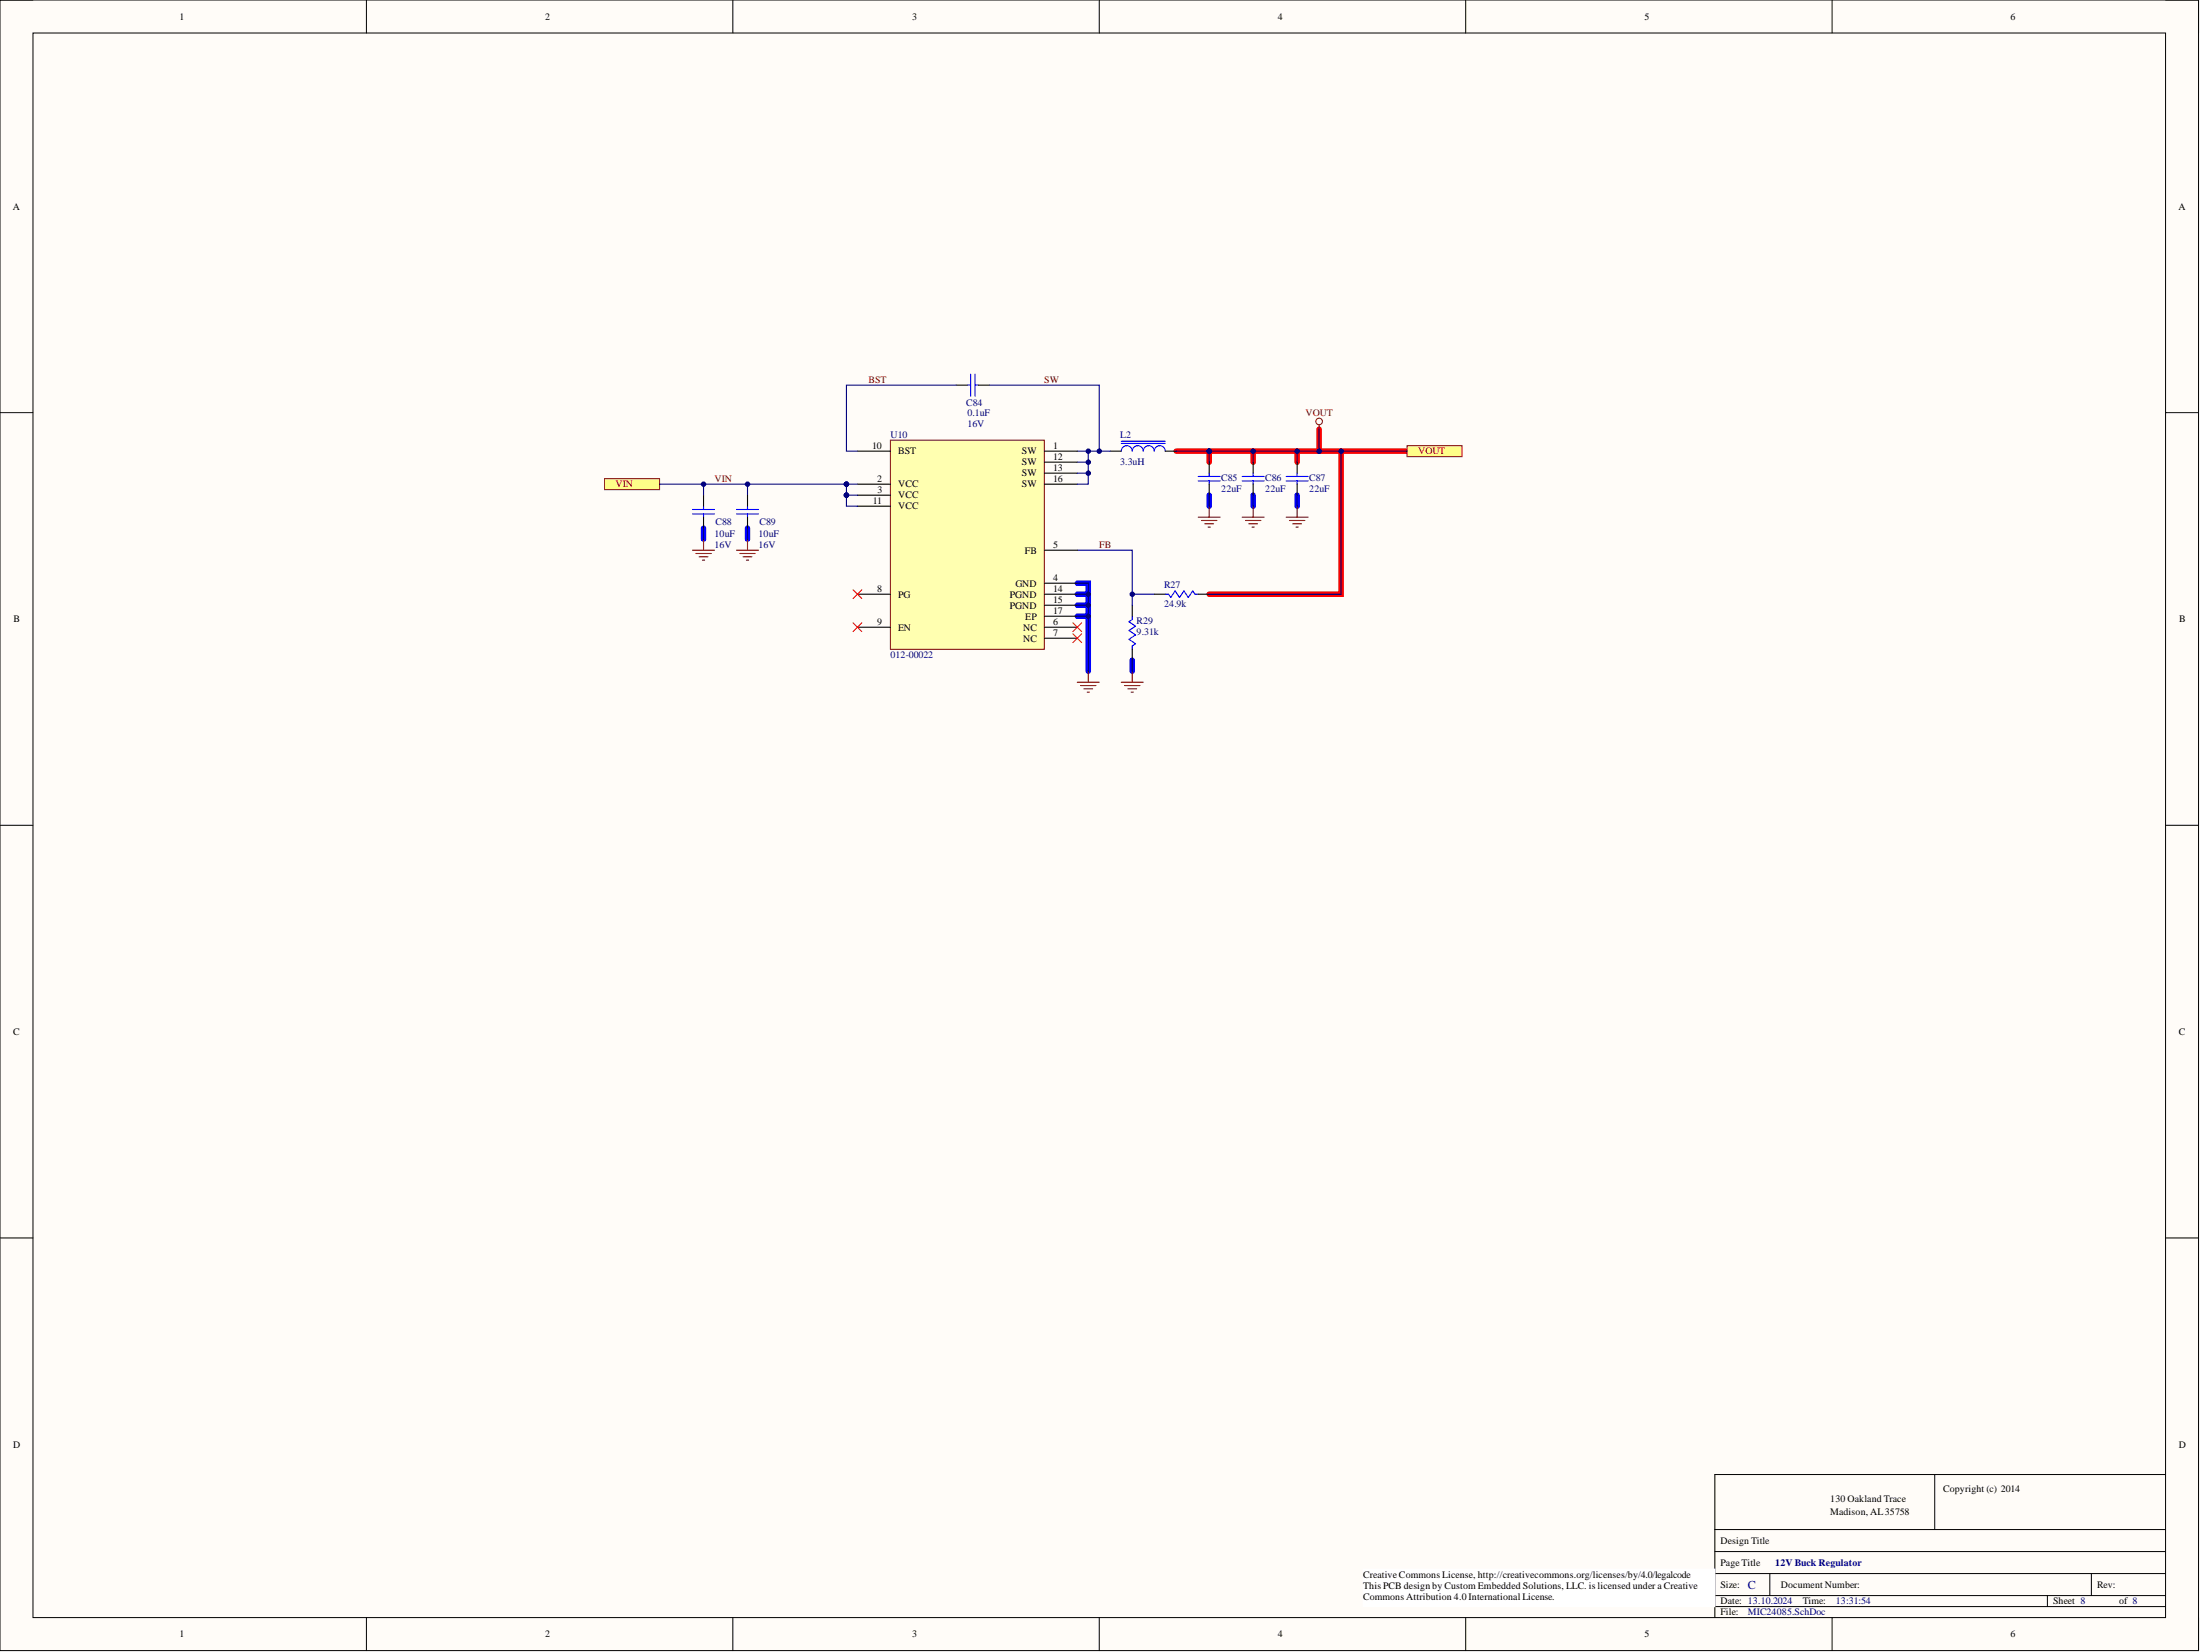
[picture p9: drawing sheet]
<svg xmlns="http://www.w3.org/2000/svg" width="508mm" height="381mm" viewBox="0 0 508 381" stroke-linecap="round" stroke-linejoin="round" font-family="sans-serif">
<path d="M0 0h507.3v380.7h-507.3z" fill-rule="evenodd" fill="#fffcf8"/>
<path d="M0 0h507.3v380.7h-507.3z" fill="none" stroke="#000" stroke-width=".23"/>
<path d="M7.6 7.6h492.1v365.5h-492.1z" fill-rule="evenodd" fill="#fffcf8"/>
<g fill="none" stroke="#000" stroke-width=".23">
<path d="M0 0h7.6M7.6 7.6h492.1v365.5h-492.1zM84.6 0v7.6M169.1 0v7.6M253.7 0v7.6M338.2 0v7.6M422.8 0v7.6M499.7 0h7.6v7.6M0 95.2h7.6M499.7 95.2h7.6M0 190.3h7.6M499.7 190.3h7.6"/>
<path d="M0 285.5h7.6M499.7 285.5h7.6M395.7 352.8h104M395.7 357.8h104M446.4 340.1v12.7M499.7 340.1h-104v33M84.6 373.1v7.6M169.1 373.1v7.6M253.7 373.1v7.6M338.2 373.1v7.6M395.7 362.9h104M395.7 370.5h104"/>
<path d="M395.7 368h104M408.4 362.9v5.1M422.8 373.1v7.6M472.4 368v2.5M482.6 362.9v5.1M507.3 373.1v7.6"/>
</g>
<path d="M304.4 99v5.1M271.4 104.1h53.3M279 104.1v2.5M289.2 104.1v2.5M299.3 104.1v2.5M309.5 104.1v32.9h-30.5" fill="none" stroke="#f00" stroke-width="1.3"/>
<path d="M279 114.2v2.5M289.2 114.2v2.5M299.3 114.2v2.5M162.3 121.8v2.6M172.5 121.8v2.6M248.6 134.5h2.5v20.3M248.6 137h2.5M248.6 139.6h2.5M248.6 142.1h2.5M261.3 152.3v2.5" fill="none" stroke="#00f" stroke-width="1.3"/>
<path d="M314.5 361.9h81.2v8.6h-81.2z" fill-rule="evenodd" fill="#fff"/>
<path d="M314.5 361.9h81.2v8.6h-81.2z" fill="none" stroke="#fff" stroke-width=".23"/>
<path d="M258.7 104.1a1.27 1.27 0 0 1 1.3-1.3 1.27 1.27 0 0 1 1.3 1.3 1.27 1.27 0 0 1 1.2-1.3 1.27 1.27 0 0 1 1.3 1.3 1.27 1.27 0 0 1 1.3-1.3 1.27 1.27 0 0 1 1.2 1.3 1.27 1.27 0 0 1 1.3-1.3 1.27 1.27 0 0 1 1.3 1.3M258.7 102.3h10.2M258.7 101.8h10.2M276.5 109.9h5.1M276.5 110.9h5.1M279 109.1v.8M279 110.9v.8M286.6 109.9h5.1M286.6 110.9h5.1M289.2 109.1v.8M289.2 110.9v.8" fill="none" stroke="#00f" stroke-width=".25"/>
<path d="M256.2 104.1h2.5M268.9 104.1h2.5M279 106.6v2.5M279 111.7v2.5M289.2 106.6v2.5M289.2 111.7v2.5" fill="none" stroke="#000" stroke-width=".25"/>
<path d="M248.6 104.1h7.6M289.2 104.1v2.5" fill="none" stroke="#000080" stroke-width=".25"/>
<circle cx="289.2" cy="104.1" r=".51" fill="#000080"/>
<circle cx="289.2" cy="104.1" r=".51" fill="none" stroke="#000080" stroke-width=".23"/>
<path d="M172.5 111.7v2.5" fill="none" stroke="#000080" stroke-width=".25"/>
<circle cx="172.5" cy="111.7" r=".51" fill="#000080"/>
<circle cx="172.5" cy="111.7" r=".51" fill="none" stroke="#000080" stroke-width=".23"/>
<g fill="none" stroke="#800000" stroke-width=".25">
<path d="M276.5 119.3h5.1M279 116.7v2.6M286.6 119.3h5.1M289.2 116.7v2.6M159.8 126.9h5.1M160.6 127.7h3.5M161.3 128.4h2.1M162.1 129.2h.5M162.3 124.4v2.5M169.9 126.9h5.1M170.7 127.7h3.6M171.5 128.4h2"/>
<path d="M172.2 129.2h.5M172.5 124.4v2.5M277.2 120h3.6M278 120.8h2M278.8 121.6h.5M287.4 120h3.5M288.2 120.8h2M288.9 121.6h.5"/>
</g>
<path d="M279 114.2v2.5M289.2 114.2v2.5M162.3 121.8v2.6M172.5 121.8v2.6M261.3 137h5" fill="none" stroke="#000080" stroke-width=".25"/>
<path d="M268.9 137h.7l.5 .8 1.1-1.5 1 1.5 1-1.5 1 1.5 1-1.5 .5 .7h.8M261.3 142.1v.8l-.8 .5 1.5 1-1.5 1 1.5 1-1.5 1 1.5 1.1-.7 .5v.7" fill="none" stroke="#00f" stroke-width=".25"/>
<path d="M261.3 139.6v2.5M266.3 137h2.6M276.5 137h2.5M261.3 149.7v2.6" fill="none" stroke="#000" stroke-width=".25"/>
<circle cx="261.3" cy="137" r=".51" fill="#000080"/>
<circle cx="261.3" cy="137" r=".51" fill="none" stroke="#000080" stroke-width=".23"/>
<path d="M248.6 126.9h12.7v12.7M248.6 134.5h2.5v20.3M248.6 137h2.5M261.3 152.3v2.5" fill="none" stroke="#000080" stroke-width=".25"/>
<path d="M248.6 157.3h5.1M249.3 158.1h3.6M250.1 158.9h2M250.9 159.6h.5M251.1 154.8v2.5M258.7 157.3h5.1M259.5 158.1h3.5M260.3 158.9h2M261 159.6h.5M261.3 154.8v2.5" fill="none" stroke="#800000" stroke-width=".25"/>
<circle cx="251.1" cy="137" r=".51" fill="#000080"/>
<circle cx="251.1" cy="137" r=".51" fill="none" stroke="#000080" stroke-width=".23"/>
<circle cx="304.4" cy="97.2" r=".76" fill="none" stroke="#800000" stroke-width=".23"/>
<path d="M304.4 98v1" fill="none" stroke="#800000" stroke-width=".25"/>
<path d="M304.4 99v5.1" fill="none" stroke="#000080" stroke-width=".25"/>
<circle cx="304.4" cy="104.1" r=".51" fill="#000080"/>
<circle cx="304.4" cy="104.1" r=".51" fill="none" stroke="#000080" stroke-width=".23"/>
<path d="M271.4 104.1h7.6" fill="none" stroke="#000080" stroke-width=".25"/>
<circle cx="279" cy="104.1" r=".51" fill="#000080"/>
<circle cx="279" cy="104.1" r=".51" fill="none" stroke="#000080" stroke-width=".23"/>
<path d="M139.5 110.4h12.7v2.5h-12.7z" fill-rule="evenodd" fill="#ffff80"/>
<path d="M139.5 110.4h12.7v2.5h-12.7z" fill="none" stroke="#800000" stroke-width=".23"/>
<path d="M324.7 102.8h12.7v2.5h-12.7z" fill-rule="evenodd" fill="#ffff80"/>
<path d="M324.7 102.8h12.7v2.5h-12.7z" fill="none" stroke="#800000" stroke-width=".23"/>
<path d="M159.8 117.5h5.1M159.8 118.5h5.1M162.3 116.7v.8M162.3 118.5v.8M169.9 117.5h5.1M169.9 118.5h5.1M172.5 116.7v.8M172.5 118.5v.8" fill="none" stroke="#00f" stroke-width=".25"/>
<path d="M162.3 114.2v2.5M162.3 119.3v2.5M172.5 114.2v2.5M172.5 119.3v2.5" fill="none" stroke="#000" stroke-width=".25"/>
<path d="M205.5 101.5h35.5v48.2h-35.5z" fill-rule="evenodd" fill="#ffffb0"/>
<path d="M205.5 101.5h35.5v48.2h-35.5z" fill="none" stroke="#800000" stroke-width=".23"/>
<g fill="none" stroke="#000" stroke-width=".25">
<path d="M197.9 104.1h7.6M197.9 111.7h7.6M197.9 114.2h7.6M197.9 116.7h7.6M241 104.1h7.6M241 111.7h7.6M241 106.6h7.6M241 109.1h7.6M197.9 137h7.6M241 134.5h7.6M241 126.9h7.6M241 137h7.6"/>
<path d="M241 139.6h7.6M197.9 144.7h7.6M241 144.7h7.6M241 147.2h7.6M241 142.1h7.6"/>
</g>
<path d="M251.1 104.1v7.6h-2.5" fill="none" stroke="#000080" stroke-width=".25"/>
<circle cx="251.1" cy="104.1" r=".51" fill="#000080"/>
<circle cx="251.1" cy="104.1" r=".51" fill="none" stroke="#000080" stroke-width=".23"/>
<path d="M248.6 109.1h2.5" fill="none" stroke="#000080" stroke-width=".25"/>
<circle cx="251.1" cy="109.1" r=".51" fill="#000080"/>
<circle cx="251.1" cy="109.1" r=".51" fill="none" stroke="#000080" stroke-width=".23"/>
<path d="M248.6 106.6h2.5" fill="none" stroke="#000080" stroke-width=".25"/>
<circle cx="251.1" cy="106.6" r=".51" fill="#000080"/>
<circle cx="251.1" cy="106.6" r=".51" fill="none" stroke="#000080" stroke-width=".23"/>
<path d="M279 104.1h45.7" fill="none" stroke="#000080" stroke-width=".25"/>
<circle cx="279" cy="104.1" r=".51" fill="#000080"/>
<circle cx="279" cy="104.1" r=".51" fill="none" stroke="#000080" stroke-width=".23"/>
<path d="M279 104.1v2.5" fill="none" stroke="#000080" stroke-width=".25"/>
<circle cx="279" cy="104.1" r=".51" fill="#000080"/>
<circle cx="279" cy="104.1" r=".51" fill="none" stroke="#000080" stroke-width=".23"/>
<path d="M309.5 104.1v32.9h-30.5" fill="none" stroke="#000080" stroke-width=".25"/>
<circle cx="309.5" cy="104.1" r=".51" fill="#000080"/>
<circle cx="309.5" cy="104.1" r=".51" fill="none" stroke="#000080" stroke-width=".23"/>
<path d="M248.6 139.6h2.5" fill="none" stroke="#000080" stroke-width=".25"/>
<circle cx="251.1" cy="139.6" r=".51" fill="#000080"/>
<circle cx="251.1" cy="139.6" r=".51" fill="none" stroke="#000080" stroke-width=".23"/>
<path d="M248.6 142.1h2.5" fill="none" stroke="#000080" stroke-width=".25"/>
<circle cx="251.1" cy="142.1" r=".51" fill="#000080"/>
<circle cx="251.1" cy="142.1" r=".51" fill="none" stroke="#000080" stroke-width=".23"/>
<path d="M247.6 143.6l2 2.1M247.6 146.2l2 2M249.6 143.6l-2 2.1M249.6 146.2l-2 2" fill="none" stroke="#f00" stroke-width=".23"/>
<path d="M195.3 111.7h2.6" fill="none" stroke="#000080" stroke-width=".25"/>
<circle cx="195.3" cy="111.7" r=".51" fill="#000080"/>
<circle cx="195.3" cy="111.7" r=".51" fill="none" stroke="#000080" stroke-width=".23"/>
<path d="M195.3 111.7v2.5" fill="none" stroke="#000080" stroke-width=".25"/>
<circle cx="195.3" cy="111.7" r=".51" fill="#000080"/>
<circle cx="195.3" cy="111.7" r=".51" fill="none" stroke="#000080" stroke-width=".23"/>
<circle cx="195.3" cy="114.2" r=".51" fill="#000080"/>
<circle cx="195.3" cy="114.2" r=".51" fill="none" stroke="#000080" stroke-width=".23"/>
<path d="M195.3 114.2h2.6" fill="none" stroke="#000080" stroke-width=".25"/>
<circle cx="195.3" cy="114.2" r=".51" fill="#000080"/>
<circle cx="195.3" cy="114.2" r=".51" fill="none" stroke="#000080" stroke-width=".23"/>
<path d="M195.3 114.2v2.5h2.6" fill="none" stroke="#000080" stroke-width=".25"/>
<circle cx="195.3" cy="114.2" r=".51" fill="#000080"/>
<circle cx="195.3" cy="114.2" r=".51" fill="none" stroke="#000080" stroke-width=".23"/>
<path d="M162.3 111.7v2.5" fill="none" stroke="#000080" stroke-width=".25"/>
<circle cx="162.3" cy="111.7" r=".51" fill="#000080"/>
<circle cx="162.3" cy="111.7" r=".51" fill="none" stroke="#000080" stroke-width=".23"/>
<path d="M223.2 88.8h.8M224 86.3v5.1M225 88.8h.8M225 86.3v5.1" fill="none" stroke="#00f" stroke-width=".25"/>
<path d="M220.7 88.8h2.5M225.8 88.8h2.5" fill="none" stroke="#000" stroke-width=".25"/>
<path d="M228.3 88.8h25.4v15.3" fill="none" stroke="#000080" stroke-width=".25"/>
<circle cx="253.7" cy="104.1" r=".51" fill="#000080"/>
<circle cx="253.7" cy="104.1" r=".51" fill="none" stroke="#000080" stroke-width=".23"/>
<path d="M220.7 88.8h-25.4v15.3h2.6M299.3 104.1v2.5M299.3 114.2v2.5" fill="none" stroke="#000080" stroke-width=".25"/>
<path d="M296.8 109.9h5M296.8 110.9h5M299.3 109.1v.8M299.3 110.9v.8" fill="none" stroke="#00f" stroke-width=".25"/>
<path d="M299.3 106.6v2.5M299.3 111.7v2.5" fill="none" stroke="#000" stroke-width=".25"/>
<path d="M296.8 119.3h5M299.3 116.7v2.6M297.5 120h3.6M298.3 120.8h2M299.1 121.6h.5" fill="none" stroke="#800000" stroke-width=".25"/>
<circle cx="299.3" cy="104.1" r=".51" fill="#000080"/>
<circle cx="299.3" cy="104.1" r=".51" fill="none" stroke="#000080" stroke-width=".23"/>
<path d="M152.2 111.7h43.1" fill="none" stroke="#000080" stroke-width=".25"/>
<circle cx="195.3" cy="111.7" r=".51" fill="#000080"/>
<circle cx="195.3" cy="111.7" r=".51" fill="none" stroke="#000080" stroke-width=".23"/>
<path d="M196.8 136l2.1 2.1M198.9 136l-2.1 2.1M196.8 143.6l2.1 2.1M198.9 143.6l-2.1 2.1" fill="none" stroke="#f00" stroke-width=".23"/>
<text font-size="2.8" fill="#000080" x="403.3" y="366.4">C</text>
<g font-size="2.3">
<text x="41.4" y="4.6">1</text>
<text x="125.8" y="4.6">2</text>
<text x="210.4" y="4.6">3</text>
<text x="294.8" y="4.6">4</text>
<text x="379.5" y="4.6">5</text>
<text x="463.9" y="4.6">6</text>
<text x="3" y="48.4">A</text>
<text x="502.7" y="48.4">A</text>
<text x="201.2" y="103.5">10</text>
<text x="207.2" y="104.8">BST</text>
<text x="235.8" y="104.8">SW</text>
<text x="235.8" y="107.4">SW</text>
<text x="243" y="103.5">1</text>
<text x="243" y="106.1">12</text>
<text x="202.4" y="111.2">2</text>
<text x="202.5" y="113.7">3</text>
<text x="207.2" y="112.4">VCC</text>
<text x="235.8" y="109.9">SW</text>
<text x="235.8" y="112.4">SW</text>
<text x="243" y="108.6">13</text>
<text x="243" y="111.2">16</text>
<text x="201.4" y="116.2">11</text>
<text x="207.2" y="115">VCC</text>
<text x="207.2" y="117.5">VCC</text>
<text x="236.5" y="127.7">FB</text>
<text x="243" y="126.4">5</text>
<text x="202.4" y="136.5">8</text>
<text x="207.2" y="137.8">PG</text>
<text x="233" y="137.8">PGND</text>
<text x="234.3" y="135.3">GND</text>
<text x="243" y="134">4</text>
<text x="243" y="136.5">14</text>
<text x="3.1" y="143.6">B</text>
<text x="233" y="140.3">PGND</text>
<text x="236.6" y="142.9">EP</text>
<text x="243" y="139.1">15</text>
<text x="243" y="141.6">17</text>
<text x="502.8" y="143.6">B</text>
<text x="202.4" y="144.1">9</text>
<text x="207.2" y="145.4">EN</text>
<text x="236.1" y="145.4">NC</text>
<text x="236.1" y="148">NC</text>
<text x="243" y="144.1">6</text>
<text x="243" y="146.7">7</text>
<text x="3" y="238.7">C</text>
<text x="502.7" y="238.7">C</text>
<text x="3" y="333.9">D</text>
<text x="502.7" y="333.9">D</text>
<text x="422.3" y="346.4">130 Oakland Trace</text>
<text x="448.4" y="344">Copyright (c) 2014</text>
<text x="422.3" y="349.5">Madison, AL35758</text>
<text x="397" y="356.1">Design Title</text>
<text x="314.5" y="363.9">Creative Commons License, http://creativecommons.org/licenses/by/4.0/legalcode</text>
<text x="397" y="361.1">Page Title</text>
<text x="314.5" y="366.5">This PCB design by Custom Embedded Solutions, LLC. is licensed under a Creative</text>
<text x="314.5" y="369">Commons Attribution 4.0 International License.</text>
<text x="397" y="366.2">Size:</text>
<text x="397" y="370">Date: 13.10.2024</text>
<text x="410.9" y="366.2">Document Number:</text>
<text x="416" y="370">Time:</text>
<text x="473.7" y="370">Sheet 8</text>
<text x="483.9" y="366.2">Rev:</text>
<text x="489" y="370">of 8</text>
<text x="41.4" y="377.6">1</text>
<text x="125.8" y="377.6">2</text>
<text x="210.4" y="377.6">3</text>
<text x="294.8" y="377.6">4</text>
<text x="379.5" y="377.6">5</text>
<text x="397" y="372.6">File:</text>
<text x="463.9" y="377.6">6</text>
</g>
<g font-size="2.3" fill="#800000">
<text x="200.4" y="88.3">BST</text>
<text x="241" y="88.3">SW</text>
<text x="301.3" y="95.9">VOUT</text>
<text x="327.2" y="104.8">VOUT</text>
<text x="142" y="112.4">VIN</text>
<text x="164.9" y="111.2">VIN</text>
<text x="253.7" y="126.4">FB</text>
</g>
<g font-size="2.3" fill="#000080">
<text x="223" y="93.6">C84</text>
<text x="223.2" y="95.9">0.1uF</text>
<text x="205.5" y="101">U10</text>
<text x="223.2" y="98.5">16V</text>
<text x="258.5" y="101">L2</text>
<text x="258.5" y="107.4">3.3uH</text>
<text x="281.8" y="110.9">C85</text>
<text x="281.8" y="113.4">22uF</text>
<text x="292" y="110.9">C86</text>
<text x="292" y="113.4">22uF</text>
<text x="302.1" y="110.9">C87</text>
<text x="302.1" y="113.4">22uF</text>
<text x="164.9" y="123.8">10uF</text>
<text x="165.1" y="121.1">C88</text>
<text x="175" y="123.8">10uF</text>
<text x="175.3" y="121.1">C89</text>
<text x="164.9" y="126.4">16V</text>
<text x="175" y="126.4">16V</text>
<text x="268.6" y="135.5">R27</text>
<text x="262.3" y="143.9">R29</text>
<text x="268.6" y="140.1">24.9k</text>
<text x="262.3" y="146.4">9.31k</text>
<text x="205.5" y="151.8">012-00022</text>
<text x="409.7" y="361.1">12V Buck Regulator</text>
<text x="423.6" y="370">13:31:54</text>
<text x="403.3" y="372.6">MIC24085.SchDoc</text>
</g>
</svg>
